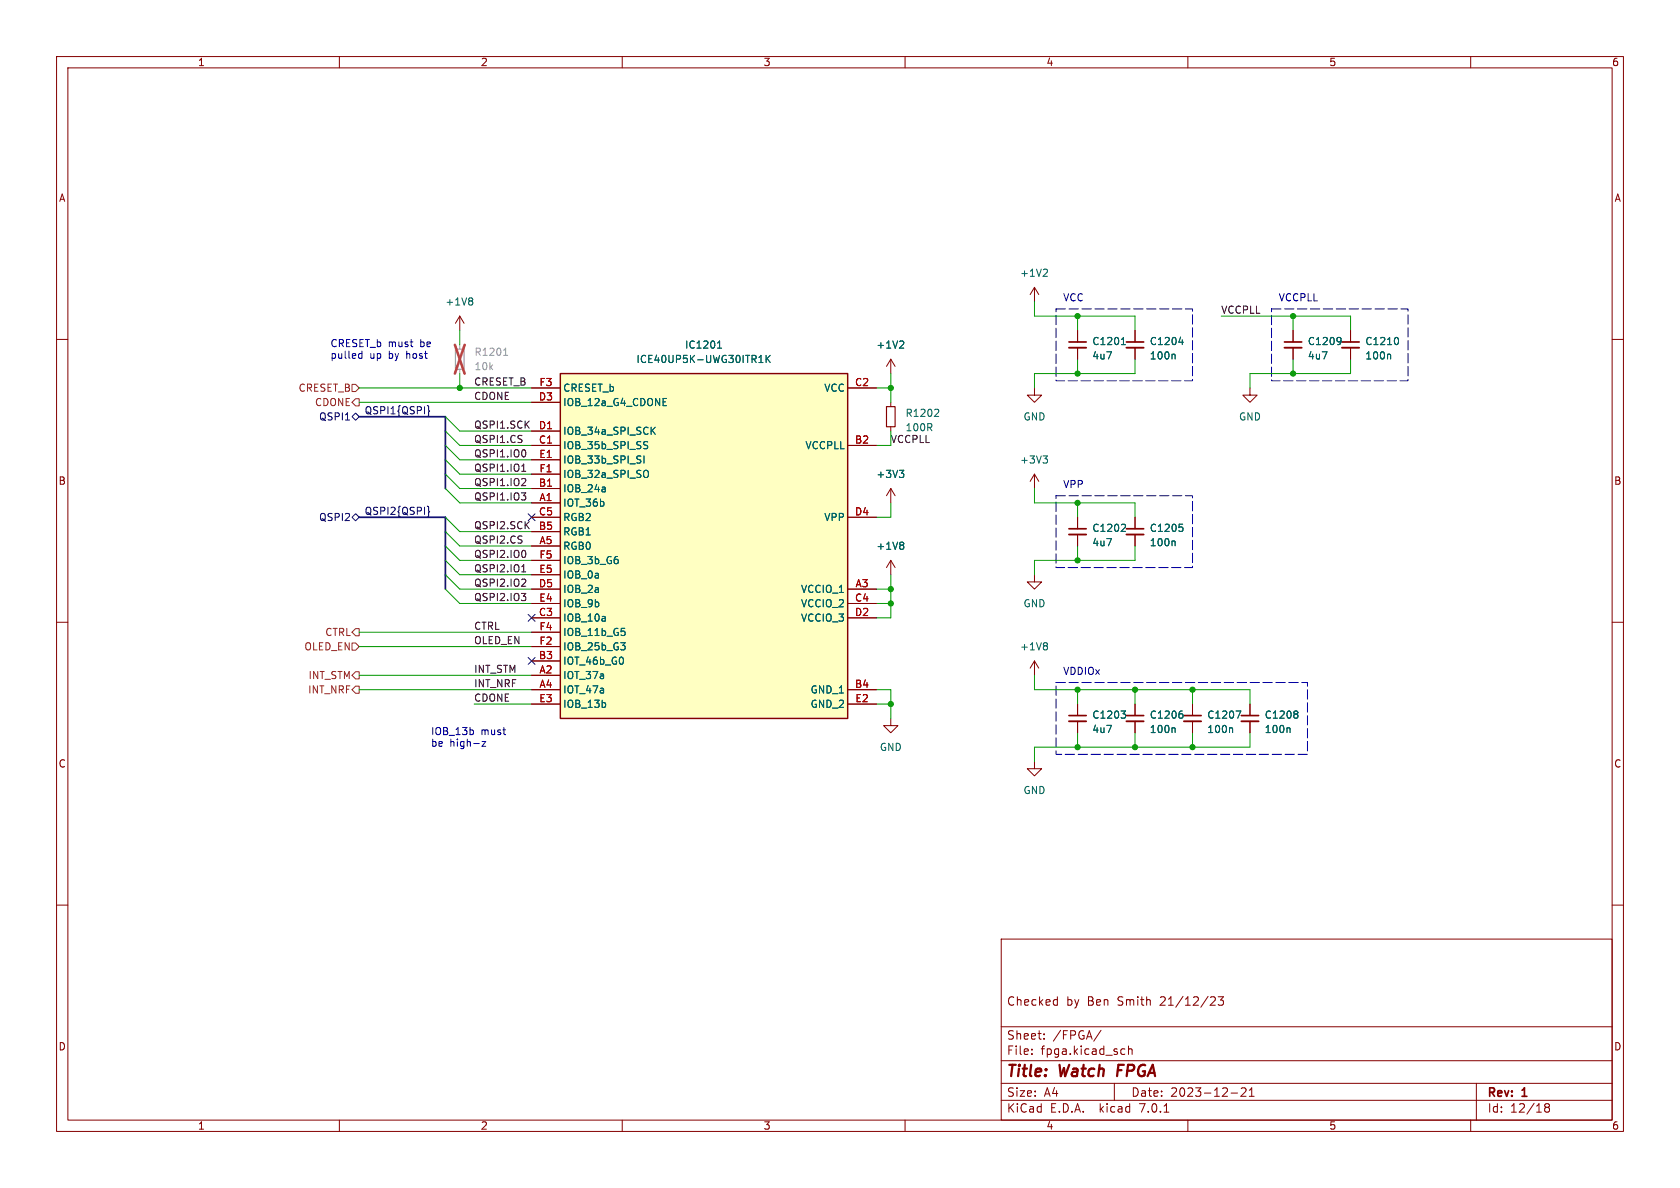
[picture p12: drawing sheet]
<svg xmlns="http://www.w3.org/2000/svg" width="297mm" height="210mm" viewBox="0 0 297 210" stroke-linecap="round" stroke-linejoin="round" font-family="sans-serif">
<g fill="none" stroke="#840000" stroke-width=".18">
<path d="M10 10h277v190h-277zM12 12h273v186h-273zM60 10v2M110 10v2M160 10v2M210 10v2M260 10v2M10 60h2M81.3 55.9l-.8 1.3M81.3 55.9v2.5M81.3 55.9l.7 1.3M182.9 50.8v2.5"/>
<path d="M182.9 50.8l-.8 1.3M182.9 50.8l.7 1.3M190.5 58.4v2.1M200.7 58.4v2.1M228.6 58.4v2.1M238.8 58.4v2.1M285 60h2M94 78.7h5.1M94 68.6h5.1M94 76.2h5.1M94 71.1h5.1M149.9 78.7h5"/>
<path d="M149.9 68.6h5M157.5 63.5l-.8 1.3M157.5 63.5v2.5M157.5 71.1v.8M157.5 75.4v.8M157.5 63.5l.7 1.3M182.9 68.6v1.3h1.2l-1.2 1.2-1.3-1.2h1.3M190.5 61.5v2M200.7 61.5v2M221 68.6v1.3h1.2l-1.2 1.2-1.3-1.2h1.3M228.6 61.5v2M238.8 61.5v2"/>
<path d="M94 88.9h5.1M94 96.5h5.1M94 86.4h5.1M94 94h5.1M94 91.4h5.1M94 81.3h5.1M94 83.8h5.1M94 99.1h5.1M149.9 91.4h5M157.5 86.4v2.5M157.5 99.1v2.5M157.5 99.1l-.8 1.2"/>
<path d="M157.5 99.1l.7 1.2M157.5 86.4l-.8 1.2M157.5 86.4l.7 1.2M182.9 83.8v2.6M182.9 83.8l-.8 1.3M182.9 83.8l.7 1.3M190.5 91.4v2.1M190.5 94.5v2M200.7 91.4v2.1M200.7 94.5v2M10 110h2M94 119.4h5.1"/>
<path d="M94 104.1h5.1M94 116.8h5.1M94 109.2h5.1M94 106.7h5.1M94 101.6h5.1M94 114.3h5.1M94 111.8h5.1M149.9 104.1h5M149.9 109.2h5M149.9 106.7h5M182.9 101.6v1.3h1.2l-1.2 1.2-1.3-1.2h1.3M182.9 116.8l-.8 1.3"/>
<path d="M182.9 116.8v2.6M182.9 116.8l.7 1.3M285 110h2M94 121.9h5.1M94 124.5h5.1M149.9 121.9h5M149.9 124.5h5M157.5 127v1.3h1.2l-1.2 1.2-1.3-1.2h1.3M182.9 134.6v1.3h1.2l-1.2 1.3-1.3-1.3h1.3M190.5 124.5v2M190.5 127.5v2M200.7 124.5v2"/>
<path d="M200.7 127.5v2M210.8 124.5v2M210.8 127.5v2M221 124.5v2M221 127.5v2M10 160h2M285 160h2M177 166h108v32h-108zM186.8 176.7l.1 .1M186.9 176.2v1.5M186.9 177.6l-.1 .1M214 176.3l.6-.1 .2 .1 .1 .3-1 1.1h1"/>
<path d="M215.4 176.2h.9l-.5 .6 .4 .1v.7l-.2 .1h-.4l-.2-.1M60 198v2M110 198v2M160 198v2M177 194.5h108M177 191.5h108M177 187.5h108M177 181.5h108M182.4 186.3v.1M182.4 185.5v.1M184.6 183.6v.1M184.6 182.8v.1"/>
<path d="M194.6 182.1l-1.2 2M197 191.5v3M198.4 185.4l.5 .1M198.9 186.3l-.5 .1M199.5 185.5l.2-.1 .4 .1v.9M199.5 184.9v1.5M205.8 196.6h.8M210 198v2M217.6 193.2h1.2M219.4 192.4l.6-.1 .2 .1 .1 .3-.9 1.1h.9M220.9 193.8h.8M220.9 192.7l.4-.4v1.5"/>
<path d="M260 198v2M261 191.5v6.5M273.4 195.7l-.3 .3v.5l.3 .1 .4-.1 .1-.2v-.4l-.3-.2M273.4 195.7l-.3-.2 .3-.4 .4 .1 .1 .2-.3 .3M273.4 195.7h.2"/>
</g>
<g fill="none" stroke="#006464" stroke-width=".18">
<path d="M83.3 52.7l.3 .2-.3 .3 .3 .2v.3l-.3 .2M184.9 47.6l.3 .2-.1 .3-.7 .7h.8M198.5 59.8l.1-.2v1.3M236.8 59.6l.2 .2a1.07 1.07 0 0 1-.1 1M247.1 59.7l.1 .4-.1 .8M114 78.7l.4 .1 .1 .3-.2 .2h-.3M114 78.1h.5M115.3 76.1l.5 .7M115.8 75.5l-.7 .7M117.2 71.7h.6M117.2 70.4h.6M126.8 61.5h.8"/>
<path d="M127 60.6l.2-.3v1.2M134.2 64.1h.7M134.4 63l.1-.2v1.3M135.4 62.8v1.3M135.6 63.4l.6 .7M136.2 62.8l-.8 .7M159.5 60.3l.3 .2-.1 .3-.7 .7h.8M165.7 72.3l.3 .3-.1 .3-.7 .7h.8M198.3 60.9h.7M207.6 62.6l.1 .2v.7M208.4 60.5h.8M209 60.1v.8"/>
<path d="M237.1 60.2l-.3 .2M245.7 62.6l.1 .2v.7M113.8 80.6v1.3M114.4 83.2a.9 .9 0 0 1 0 1.1M159 83.1h.8l-.4 .5M159.5 83.6l.3 .3v.3l-.3 .2M159.5 95.8l.3 .3-.3 .3 .3 .2v.3l-.3 .2M184.4 80.6h.8l-.4 .5M184.9 81.1l.3 .2v.3l-.3 .3M198.7 92.7l.3 .2-.1 .3-.7 .7h.8M207.6 95.6l.1 .2v.7M208.5 92.7h.6"/>
<path d="M208.9 93.2l.2 .2v.3l-.2 .2M109.7 113.6h.8l-.4 .5M109.8 111.1h.7M110.4 114.2l.1 .1-.1 .5M110.4 111.6l.1 .2-.1 .5M184.9 113.6l.3 .3-.3 .3 .3 .2v.2l-.3 .3M198.2 125.7h.8l-.4 .5M198.7 126.2l.3 .2v.3l-.3 .3M207.6 128.7l.1 .1v.7M208.8 125.7h.2M208.9 126.2l.2 .2v.3l-.2 .3M217.7 128.7l.2 .1v.7"/>
<path d="M218.5 125.7h.9l-.6 1.3M227.9 128.7l.2 .1v.7M229.2 125.7l.3 .2-.3 .3 .3 .3v.2l-.3 .3"/>
</g>
<path d="M189 61.5h3M199.1 61.5h3.1M227.1 61.5h3M237.2 61.5h3.1M189 94.5h3M199.1 94.5h3.1M189 127.5h3M199.1 127.5h3.1M209.3 127.5h3M219.5 127.5h3" fill="none" stroke="#840000" stroke-width=".33"/>
<path d="M189 60.5h3M199.1 60.5h3.1M227.1 60.5h3M237.2 60.5h3.1M189 93.5h3M199.1 93.5h3.1M189 126.5h3M199.1 126.5h3.1M209.3 126.5h3M219.5 126.5h3" fill="none" stroke="#840000" stroke-width=".3"/>
<path d="M80.5 61.7h1.5v3.6h-1.5z" fill="none" stroke="#a1a1a1" stroke-width=".2"/>
<path d="M81.3 61v.7M81.3 65.3v.7" fill="none" stroke="#a1a1a1" stroke-width=".18"/>
<path d="M89 62.8h.8M89.3 61.7l.1-.2v1.3" fill="none" stroke="#989898" stroke-width=".18"/>
<path d="M80.4 61l1.7 5M82.1 61l-1.7 5" fill="none" stroke="#eb3a3d" stroke-width=".46"/>
<path d="M156.7 71.9h1.5v3.5h-1.5z" fill="none" stroke="#840000" stroke-width=".2"/>
<path d="M99.1 66h50.8v61h-50.8z" fill="#ffffc2" stroke="#ffffc2" stroke-width=".18"/>
<path d="M99.1 66h50.8v61h-50.8z" fill="none" stroke="#840000" stroke-width=".25"/>
<path d="M62.2 67.9h.7l.6 .7-.6 .6h-.7zM62.9 70.5h.6v1.3h-.6l-.7-.7zM62.2 113.7h.7l.6 .6-.6 .6h-.7zM62.9 111.1h.6v1.3h-.6l-.7-.6zM62.9 118.7h.6v1.3h-.6l-.7-.6zM62.9 121.3h.6v1.3h-.6l-.7-.7z" fill="none" stroke="#725600" stroke-width=".18"/>
<path d="M61.1 74.2h.7M62.2 73.7l.7-.7 .6 .7-.6 .6zM75.5 71.7l.3 .2v.6l.2 .2-.2 .2v.6l-.3 .1M62.2 91.4l.7-.6 .6 .6-.6 .7zM75.5 89.5l.3 .2v.6l.2 .2-.2 .1v.6l-.3 .2M93.4 90.8l1.2 1.2M94.6 90.8l-1.2 1.2M93.4 116.2l1.2 1.2M93.4 108.6l1.2 1.2M94.6 116.2l-1.2 1.2M94.6 108.6l-1.2 1.2" fill="none" stroke="#000084" stroke-width=".18"/>
<path d="M92.9 79.7v.8M92.2 85.9h.8M92.2 87.1h.8l-.5 .5M92.2 83.3h.8M92.9 84.7v.4M92.9 87.7v.6M92.9 97.5v.8M92.2 103.6h.8M92.2 104.9h.8l-.5 .5M92.2 101.1h.8M92.9 102.5v.4M92.9 105.5v.6" fill="none" stroke="#0f0f0f" stroke-width=".18"/>
<path d="M63.6 62.5l.4 .1M64 62.1v1.2M64 63.3h-.4M85.2 131.1h.7l-.7 .8h.7" fill="none" stroke="#0000c2" stroke-width=".18"/>
<path d="M186.7 54.6h24.1v12.7h-24.1v-12.7M224.8 54.6h24.1v12.7h-24.1v-12.7M186.7 87.6h24.1v12.7h-24.1v-12.7M186.7 120.7h44.4v12.7h-44.4v-12.7" fill="none" stroke="#0000c2" stroke-width=".18" stroke-dasharray="1.7 .6"/>
<path d="M63.5 73.7h15.2v12.7M63.5 91.4h15.2v12.7" fill="none" stroke="#000084" stroke-width=".3"/>
<g fill="none" stroke="#009600" stroke-width=".18">
<path d="M81.3 58.4v2.6M182.9 53.3v2.6h17.8v2.5M190.5 55.9v2.5M215.9 55.9h22.9v2.5M228.6 55.9v2.5M63.5 68.6h30.5M63.5 71.1h30.5M78.7 76.2l2.6 2.5h12.7M78.7 73.7l2.6 2.5h12.7M78.7 78.7l2.6 2.6h12.7M81.3 66v2.6M154.9 68.6h2.6"/>
<path d="M157.5 76.2v2.5h-2.6M157.5 66v5.1M190.5 63.5v2.5M200.7 63.5v2.5h-17.8v2.6M228.6 63.5v2.5M238.8 63.5v2.5h-17.8v2.6M78.7 91.4l2.6 2.6h12.7M78.7 96.5l2.6 2.6h12.7M78.7 86.4l2.6 2.5h12.7M78.7 81.3l2.6 2.5h12.7M78.7 83.8l2.6 2.6h12.7M78.7 94l2.6 2.5h12.7"/>
<path d="M78.7 99.1l2.6 2.5h12.7M157.5 88.9v2.5h-2.6M182.9 86.4v2.5h17.8v2.5M190.5 88.9v2.5M190.5 96.5v2.6M200.7 96.5v2.6h-17.8v2.5M63.5 114.3h30.5M63.5 119.4h30.5M63.5 111.8h30.5M78.7 101.6l2.6 2.5h12.7M78.7 104.1l2.6 2.6h12.7M154.9 104.1h2.6"/>
<path d="M154.9 106.7h2.6M157.5 101.6v7.6h-2.6M182.9 119.4v2.5h38.1v2.6M63.5 121.9h30.5M83.8 124.5h10.2M154.9 121.9h2.6v5.1M154.9 124.5h2.6M190.5 121.9v2.6M190.5 129.5v2.6M200.7 121.9v2.6M200.7 129.5v2.6M210.8 121.9v2.6"/>
<path d="M210.8 129.5v2.6M221 129.5v2.6h-38.1v2.5"/>
</g>
<g fill="#009600" stroke="#009600" stroke-width=".18">
<circle cx="210.8" cy="132.1" r=".46"/>
<circle cx="210.8" cy="121.9" r=".46"/>
<circle cx="190.5" cy="132.1" r=".46"/>
<circle cx="190.5" cy="121.9" r=".46"/>
<circle cx="200.7" cy="132.1" r=".46"/>
<circle cx="200.7" cy="121.9" r=".46"/>
<circle cx="228.6" cy="66" r=".46"/>
<circle cx="228.6" cy="55.9" r=".46"/>
<circle cx="81.3" cy="68.6" r=".46"/>
<circle cx="157.5" cy="104.1" r=".46"/>
<circle cx="157.5" cy="106.7" r=".46"/>
<circle cx="157.5" cy="124.5" r=".46"/>
<circle cx="157.5" cy="68.6" r=".46"/>
<circle cx="190.5" cy="88.9" r=".46"/>
<circle cx="190.5" cy="66" r=".46"/>
<circle cx="190.5" cy="55.9" r=".46"/>
<circle cx="190.5" cy="99.1" r=".46"/>
</g>
<g font-size="2.8" fill="#840000">
<text x="178" y="190.8">Title:</text>
<text x="187.4" y="190.8">Watch</text>
<text x="198.2" y="190.8">FPGA</text>
</g>
<g font-size="2.1" fill="#840000">
<text x="178" y="177.9">Checked</text>
<text x="188.5" y="177.9">by</text>
<text x="192.2" y="177.9">Ben</text>
<text x="197.6" y="177.9">Smith</text>
<text x="205.2" y="177.9">21/12/23</text>
<text x="178" y="183.9">Sheet:</text>
<text x="186.2" y="183.9">/FPGA/</text>
<text x="178" y="186.6">File:</text>
<text x="184" y="186.6">fpga.kicad_sch</text>
<text x="178" y="196.8">KiCad</text>
<text x="178" y="194">Size:</text>
<text x="184.6" y="194">A4</text>
<text x="185.7" y="196.8">E.D.A.</text>
<text x="194.4" y="196.8">kicad</text>
<text x="200" y="194">Date:</text>
<text x="201.5" y="196.8">7.0.1</text>
<text x="206.9" y="194">2023-12-21</text>
<text x="263" y="194.2">Rev:</text>
<text x="263" y="196.8">Id:</text>
<text x="267" y="196.8">12/18</text>
<text x="269.2" y="194.2">1</text>
</g>
<g font-size="1.8" fill="#840000">
<text x="35" y="11.8">1</text>
<text x="85" y="11.8">2</text>
<text x="135" y="11.8">3</text>
<text x="185" y="11.8">4</text>
<text x="235" y="11.8">5</text>
<text x="285" y="11.8">6</text>
<text x="10.4" y="35.8">A</text>
<text x="285.4" y="35.8">A</text>
<text x="10.3" y="85.8">B</text>
<text x="285.3" y="85.8">B</text>
<text x="10.3" y="135.8">C</text>
<text x="285.3" y="135.8">C</text>
<text x="10.3" y="185.8">D</text>
<text x="285.3" y="185.8">D</text>
<text x="35" y="199.8">1</text>
<text x="85" y="199.8">2</text>
<text x="135" y="199.8">3</text>
<text x="185" y="199.8">4</text>
<text x="235" y="199.8">5</text>
<text x="285" y="199.8">6</text>
</g>
<g font-size="1.8" fill="#006464">
<text x="180.3" y="49.1">+1V2</text>
<text x="78.7" y="54.2">+1V8</text>
<text x="112.5" y="64.3">ICE40UP5K-UWG30ITR1K</text>
<text x="121" y="61.8">IC1201</text>
<text x="154.9" y="61.8">+1V2</text>
<text x="193" y="61.2">C1201</text>
<text x="193" y="63.7">4u7</text>
<text x="203.2" y="61.2">C1204</text>
<text x="203.2" y="63.7">100n</text>
<text x="231.1" y="61.2">C1209</text>
<text x="231.1" y="63.7">4u7</text>
<text x="241.3" y="61.2">C1210</text>
<text x="241.3" y="63.7">100n</text>
<text x="99.6" y="71.9">IOB_12a_G4_CDONE</text>
<text x="99.6" y="69.4">CRESET_b</text>
<text x="145.6" y="69.4">VCC</text>
<text x="99.6" y="77">IOB_34a_SPI_SCK</text>
<text x="160" y="73.9">R1202</text>
<text x="180.9" y="74.5">GND</text>
<text x="219" y="74.5">GND</text>
<text x="99.6" y="79.6">IOB_35b_SPI_SS</text>
<text x="99.6" y="82.1">IOB_33b_SPI_SI</text>
<text x="142.3" y="79.6">VCCPLL</text>
<text x="180.3" y="82.1">+3V3</text>
<text x="99.6" y="89.7">IOT_36b</text>
<text x="99.6" y="87.2">IOB_24a</text>
<text x="99.6" y="84.6">IOB_32a_SPI_SO</text>
<text x="154.9" y="84.6">+3V3</text>
<text x="99.6" y="94.8">RGB1</text>
<text x="99.6" y="92.3">RGB2</text>
<text x="145.6" y="92.3">VPP</text>
<text x="193" y="94.2">C1202</text>
<text x="203.2" y="94.2">C1205</text>
<text x="99.6" y="97.3">RGB0</text>
<text x="99.6" y="99.9">IOB_3b_G6</text>
<text x="154.9" y="97.3">+1V8</text>
<text x="193" y="96.7">4u7</text>
<text x="203.2" y="96.7">100n</text>
<text x="99.6" y="105">IOB_2a</text>
<text x="99.6" y="107.5">IOB_9b</text>
<text x="99.6" y="102.4">IOB_0a</text>
<text x="141.5" y="105">VCCIO_1</text>
<text x="141.5" y="107.5">VCCIO_2</text>
<text x="180.9" y="107.5">GND</text>
<text x="99.6" y="110">IOB_10a</text>
<text x="99.6" y="112.6">IOB_11b_G5</text>
<text x="141.5" y="110">VCCIO_3</text>
<text x="99.6" y="117.7">IOT_46b_G0</text>
<text x="99.6" y="115.1">IOB_25b_G3</text>
<text x="180.3" y="115.1">+1V8</text>
<text x="99.6" y="120.2">IOT_37a</text>
<text x="99.6" y="122.7">IOT_47a</text>
<text x="99.6" y="125.3">IOB_13b</text>
<text x="143.2" y="122.7">GND_1</text>
<text x="143.2" y="125.3">GND_2</text>
<text x="193" y="127.2">C1203</text>
<text x="193" y="129.7">4u7</text>
<text x="203.2" y="127.2">C1206</text>
<text x="203.2" y="129.7">100n</text>
<text x="213.4" y="127.2">C1207</text>
<text x="213.4" y="129.7">100n</text>
<text x="223.5" y="127.2">C1208</text>
<text x="223.5" y="129.7">100n</text>
<text x="155.5" y="132.9">GND</text>
<text x="180.9" y="140.5">GND</text>
</g>
<g font-size="1.8" fill="#0000c2">
<text x="188" y="53.3">VCC</text>
<text x="226.1" y="53.3">VCCPLL</text>
<text x="58.4" y="61.4">CRESET_b must</text>
<text x="58.4" y="63.5">pulled</text>
<text x="65.4" y="63.5">up</text>
<text x="68.8" y="63.5">by</text>
<text x="72" y="63.5">host</text>
<text x="74.3" y="61.4">be</text>
<text x="188" y="86.4">VPP</text>
<text x="188" y="119.4">VDDIOx</text>
<text x="76.2" y="130">IOB_13b</text>
<text x="85" y="130">must</text>
<text x="76.2" y="132.1">be</text>
<text x="79.5" y="132.1">high-z</text>
</g>
<g font-size="1.8" fill="#0f0f0f">
<text x="215.9" y="55.5">VCCPLL</text>
<text x="83.8" y="68.2">CRESET_B</text>
<text x="83.8" y="70.8">CDONE</text>
<text x="83.8" y="75.9">QSPI1.SCK</text>
<text x="160" y="76.4">100R</text>
<text x="83.8" y="83.5">QSPI1.IO1</text>
<text x="83.8" y="78.4">QSPI1.CS</text>
<text x="83.8" y="80.9">QSPI1.IO0</text>
<text x="157.5" y="78.4">VCCPLL</text>
<text x="83.8" y="86">QSPI1.IO2</text>
<text x="83.8" y="88.6">QSPI1.IO3</text>
<text x="83.8" y="93.6">QSPI2.SCK</text>
<text x="83.8" y="101.3">QSPI2.IO1</text>
<text x="83.8" y="96.2">QSPI2.CS</text>
<text x="83.8" y="98.7">QSPI2.IO0</text>
<text x="83.8" y="103.8">QSPI2.IO2</text>
<text x="83.8" y="106.3">QSPI2.IO3</text>
<text x="83.8" y="111.4">CTRL</text>
<text x="83.8" y="114">OLED_EN</text>
<text x="83.8" y="119">INT_STM</text>
<text x="83.8" y="124.1">CDONE</text>
<text x="83.8" y="121.6">INT_NRF</text>
</g>
<g font-size="1.8" fill="#989898">
<text x="83.8" y="63.1">R1201</text>
<text x="83.8" y="65.6">10k</text>
</g>
<g font-size="1.8" fill="#725600">
<text x="52.7" y="69.4">CRESET_B</text>
<text x="55.6" y="71.9">CDONE</text>
<text x="57.4" y="112.6">CTRL</text>
<text x="53.7" y="115.1">OLED_EN</text>
<text x="54.4" y="122.7">INT_NRF</text>
<text x="54.4" y="120.2">INT_STM</text>
</g>
<g font-size="1.8" fill="#a90000">
<text x="95.2" y="70.9">D3</text>
<text x="95.3" y="68.3">F3</text>
<text x="151.1" y="68.3">C2</text>
<text x="95.2" y="75.9">D1</text>
<text x="95.2" y="78.5">C1</text>
<text x="95.3" y="81">E1</text>
<text x="95.3" y="83.6">F1</text>
<text x="151.1" y="78.5">B2</text>
<text x="95.2" y="86.1">B1</text>
<text x="95.3" y="88.6">A1</text>
<text x="95.2" y="93.7">B5</text>
<text x="95.2" y="91.2">C5</text>
<text x="151.1" y="91.2">D4</text>
<text x="95.3" y="101.3">E5</text>
<text x="95.3" y="96.3">A5</text>
<text x="95.3" y="98.8">F5</text>
<text x="95.2" y="103.9">D5</text>
<text x="95.3" y="106.4">E4</text>
<text x="151.1" y="106.4">C4</text>
<text x="151.2" y="103.9">A3</text>
<text x="95.2" y="109">C3</text>
<text x="95.3" y="111.5">F4</text>
<text x="151.1" y="109">D2</text>
<text x="95.2" y="116.6">B3</text>
<text x="95.3" y="119.1">A2</text>
<text x="95.3" y="114">F2</text>
<text x="95.3" y="124.2">E3</text>
<text x="95.3" y="121.7">A4</text>
<text x="151.1" y="121.7">B4</text>
<text x="151.2" y="124.2">E2</text>
</g>
<g font-size="1.8" fill="#000084">
<text x="56.3" y="74.5">QSPI1</text>
<text x="64.3" y="73.3">QSPI1{QSPI}</text>
<text x="56.3" y="92.3">QSPI2</text>
<text x="64.3" y="91.1">QSPI2{QSPI}</text>
</g>
</svg>
